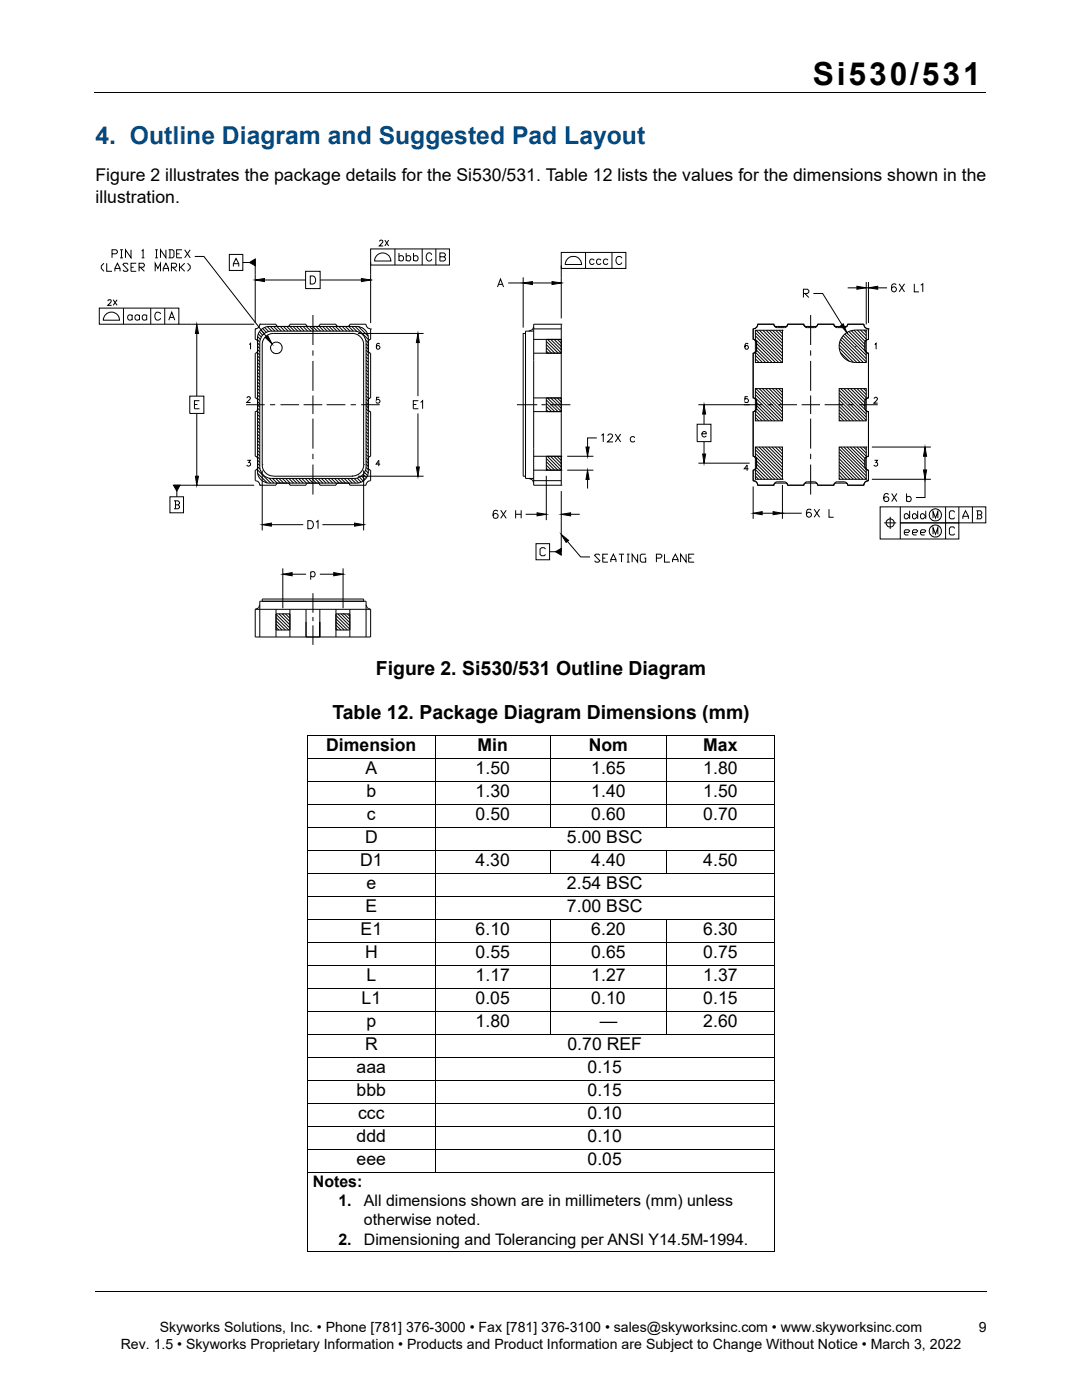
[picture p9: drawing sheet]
<svg xmlns="http://www.w3.org/2000/svg" width="216mm" height="279mm" viewBox="0 0 216 279" stroke-linecap="round" stroke-linejoin="round" font-family="sans-serif">
<g fill="none" stroke="#000" stroke-width=".2">
<path d="M18.8 18.4h177.8M20.7 52.5l-.5 .6v.5l.5 .5M21.3 52.5v1.6h1.1M22.4 50.7h.8l.2-.3v-.3l-.2-.3h-.8v1.7M22.6 59.8l.8 1.1M22.9 54.1v-.5l.5-1.1 .6 1.1v.5M22.9 53.6h1.1M23.4 59.8l-.8 1.1M24 49.8h.5M24 51.5h.5M24.2 49.8v1.7M25.6 52.8l-.3-.3h-.5l-.3 .3 1.1 1.1-.3 .2h-.5l-.3-.2"/>
<path d="M26.1 53.3h.6M26.1 49.8v1.7l-1.1-1.7v1.7M27.2 52.5h-1.1v1.6h1.1M27.7 53.3h.9l.2-.2v-.3l-.2-.3h-.9v1.6M28 53.3l.8 .8M28.3 50.1l.3-.3v1.7M28.3 51.5h.5M31 54.1v-1.6l.5 1.1 .5-1.1v1.6M31 49.8h.5M31 51.5h.5M31.2 49.8v1.7M32.6 54.1v-.5l.5-1.1 .5 1.1v.5"/>
<path d="M32.6 53.6h1M33.1 49.8v1.7l-1.1-1.7v1.7M33.6 49.8h.8l.3 .3v1.1l-.3 .3h-.8M33.9 49.8v1.7M34.2 53.3h.8l.2-.2v-.3l-.2-.3h-.8v1.6M34.4 53.3l.8 .8M35.2 50.7h.6M35.8 52.5v1.6M36 53.3l.9 .8M36.3 49.8h-1.1v1.7h1.1M36.9 49.8l1.1 1.7M36.9 52.5l-.9 .8h-.2"/>
<path d="M37.4 52.5l.6 .6v.5l-.6 .5M38 49.8l-1.1 1.7M38.9 51.2h1.8l12.5 16M45.8 50.8h2.7v3.2h-2.7zM46.6 53.2v-.6l.5-1 .5 1v.6M46.6 52.6h1M48.5 52.4h1.3M49.8 52.4l1.1-.7v1.3zM50.9 51.7v12.8M50.9 55.9l1.9-.3v.6zM52.8 55.9h8.2M61 54.1h2.9v3.5h-2.9z"/>
<path d="M61.9 55.1h.5a.87 .87 0 0 1 .6 .8 .87 .87 0 0 1-.6 .8h-.5zM63.9 55.9h8.2M72.1 55.6l1.9 .3-1.9 .3zM74 52.3v12.2M74 49.7h15.7v3.2h-15.7zM74 55.9h.1M75.2 51a1.62 1.62 0 0 1 1.8-.4 1.62 1.62 0 0 1 1 1.5h-3.2v-.6zM75.7 48.2l.2-.3h.3l.2 .4-.7 .8h.8M76.8 47.9l.8 1.2M77.6 47.9l-.8 1.2M78.8 49.7v3.2M79.6 51.2l.5-.2a.55 .55 0 0 1 .4 .6 .55 .55 0 0 1-.4 .5l-.5-.2"/>
<path d="M79.6 50.5v1.6M81 51.2l.6-.2a.57 .57 0 0 1 .4 .6 .57 .57 0 0 1-.4 .5l-.6-.2M81 50.5v1.6M82.5 51.2l.5-.2a.56 .56 0 0 1 .4 .6 .56 .56 0 0 1-.4 .5l-.5-.2M82.5 50.5v1.6M84.2 49.7v3.2M86.2 50.8a.58 .58 0 0 0-.7-.3 .58 .58 0 0 0-.5 .6 .71 .71 0 0 0 .2 .8 .71 .71 0 0 0 .8 .1l.2-.3M87 49.7v3.2M88.5 51.2l.4 .4-.1 .3-.3 .2h-.7v-1.6h.7l.3 .1v.5l-1 .1M99.3 57.3l.6-1.6 .6 1.6M99.5 56.7h.7M101.4 56.5h3"/>
<path d="M104.4 55.4v10M104.4 56.5l1.8-.3v.6zM106.2 56.5h4M110.2 56.2l1.8 .3-1.8 .3zM112 50.4h12.9v3.2h-12.9zM112 53v10.5M112 56.5h.1M113.2 51.7l.6-.4a1.63 1.63 0 0 1 1.7 .3l.4 .5 .1 .7h-3.2l.1-.7zM116.8 50.4v3.2M118.6 51.9l-.6-.2a.58 .58 0 0 0-.3 .5 .58 .58 0 0 0 .3 .6l.6-.3M119.9 51.9l-.5-.2a.57 .57 0 0 0-.4 .5 .57 .57 0 0 0 .4 .6l.5-.3M121.3 51.9l-.5-.2a.57 .57 0 0 0-.4 .5 .57 .57 0 0 0 .4 .6l.5-.3"/>
<path d="M122.1 50.4v3.2M124.1 51.5a.61 .61 0 0 0-.7-.3 .61 .61 0 0 0-.5 .6 .74 .74 0 0 0 .2 .7 .74 .74 0 0 0 .7 .2l.3-.3M160.3 58.6h.8l.3-.3v-.3l-.3-.3h-.8v1.7M160.6 58.6l.8 .8M162.3 58.6h1.8l3.9 6.2M169.1 57.4h1.9M171 57.1l1.8 .3-1.8 .3zM172.8 56.3v8.4M173.3 57.4h.1M173.3 56.3v8.2M173.3 57.4l1.8-.3v.6zM175.1 57.4h1.9"/>
<path d="M178.8 56.8l-.1-.1a.55 .55 0 0 0-.8 .2 1 1 0 0 0 .5 1.4 .5 .5 0 0 0 .5-.5 .5 .5 0 0 0-.5-.5 .5 .5 0 0 0-.5 .4M179.4 56.6l1.1 1.7M180.5 56.6l-1.1 1.7M182.4 56.6v1.7h1M183.7 56.9l.4-.3v1.7M19.8 61.5h15.9v3.2h-15.9zM21 62.9a1.6 1.6 0 0 1 1.8-.5 1.6 1.6 0 0 1 1 1.5h-3.2zM21.5 60.1l.2-.3 .4 .1v.4l-.6 .6h.8M24.6 61.5v3.2M26.4 63.1l-.5-.3a.56 .56 0 0 0-.4 .6 .56 .56 0 0 0 .4 .5l.5-.2M26.4 62.8v1.1M27.8 63.1l-.5-.3a.56 .56 0 0 0-.4 .6 .56 .56 0 0 0 .4 .5l.5-.2"/>
<path d="M27.8 62.8v1.1M29.3 63.1l-.5-.3a.57 .57 0 0 0-.4 .6 .57 .57 0 0 0 .4 .5l.5-.2M29.3 62.8v1.1M30.1 61.5v3.2M32.1 62.7l-.6-.4a.84 .84 0 0 0-.6 .8 .84 .84 0 0 0 .6 .8l.6-.4M32.9 61.5v3.2M33.7 63.9l.6-1.6 .6 1.6M33.9 63.4h.8M35.7 64.7h15M37.9 79.1h2.8v3.4h-2.8zM39.3 64.7l.3 1.8h-.6zM39.3 66.5v12.6"/>
<path d="M39.8 80h-1v1.6h1M49.3 79.5l.1-.3h.3l.3 .3-.8 .8h.8M49.7 68.8l.3-.3v1.2M50.9 65.6v2.1l.2 .1 .3 .3v2l-.1 .2-.4 .2v8.9l.3 .1 .2 .3v1.9l-.2 .4h-.3v9l.3 .1 .2 .3v1.9l-.5 .4v2.1l.7 .3 .2 .6M50.9 65.6h.1M51.4 67.2l.6 .5M51.4 67.8l.4 .5M51.4 68.5l.4 .4M51.4 69.1l.4 .5M51.4 69.8l.4 .4M51.4 70.4l.4 .5M51.4 71.1l.4 .4"/>
<path d="M51.4 71.7l.4 .5M51.4 72.3l.4 .5M51.4 73l.4 .5M51.4 73.7l.4 .4M51.4 74.3l.4 .5M51.4 75l.4 .4M51.4 75.6l.4 .5M51.4 76.2l.4 .5M51.4 76.9l.4 .5M51.4 77.6l.4 .4M51.4 78.2l.4 .5M51.4 78.8l.4 .5"/>
<path d="M51.4 79.5l.4 .5M51.5 66.6l.6 .6M51.8 66.2l.6 .7M51.8 64.7l-.2 .7-.7 .2M51.8 64.7h3.3l.1 .3 .3 .2h2l.3-.5h3.3v.3l.4 .2h2l.3-.5h3.2l.2 .4 .3 .1h2l.3-.5h3.2l.3 .7 .7 .2M51.8 64.7h.1M52 65.9l.7 .6M52.1 65.8a2.34 2.34 0 0 1 1.6-.6h17.5a2.35 2.35 0 0 1 2.3 2.2v26.7a2.34 2.34 0 0 1-2.3 2.3h-17.5a2.32 2.32 0 0 1-2.3-2.3v-26.7a2.1 2.1 0 0 1 .7-1.6zM52.4 65.6l.7 .7M52.5 66.7a2.38 2.38 0 0 1 1.6-.6h16.6a2.31 2.31 0 0 1 2.3 2.3v24.8a2.33 2.33 0 0 1-2.3 2.3h-16.6a2.33 2.33 0 0 1-2.3-2.3v-24.8a2.44 2.44 0 0 1 .7-1.7zM52.8 65.4l.8 .8M52.9 67.4l.5-.4 .9 1.6z"/>
<path d="M53.3 65.2l.9 .9M53.9 65.2l1 .9M54.6 65.2l.9 .9M55.2 65.2l1 .9M55.9 65.2l.9 .9M56.6 65.2l.9 .9M57.2 65.2l.9 .9M57.8 65.2l1 .9M58.5 65.2l.9 .9M59.1 65.2l1 .9M59.8 65.2l.9 .9M60.5 65.2l.9 .9"/>
<path d="M61.1 65.2l.9 .9M61.8 65.2l.9 .9M62.4 65.2l.9 .9M62.4 62.9v6M62.4 69.9v1.1M62.4 72v6M62.4 78.9v3.7M63.1 65.2l.9 .9M63.7 65.2l.9 .9M64.4 65.2l.9 .9M65 65.2l1 .9M65.7 65.2l.9 .9"/>
<path d="M66.3 65.2l.9 .9M67 65.2l.9 .9M67.6 65.2l.9 .9M68.3 65.2l.9 .9M68.9 65.2l.9 .9M69.6 65.2l.9 .9M70.2 65.2l1 .9M70.3 66.5h-15.7a2.25 2.25 0 0 0-2.3 2.4v23.8M70.3 66.5a2.26 2.26 0 0 1 2.3 2.4v23.8M70.3 66.5h.1M70.9 65.2l2.6 2.6M71.4 66.5h13.1"/>
<path d="M71.5 65.2l1.9 1.9M73 67.9l.5 .5M73 68.6l.5 .4M73 69.3l.5 .4M73 69.9l.5 .5M73 70.6l.5 .4M73 71.2l.5 .5M73 71.9l.5 .4M73 72.5l.5 .4M73 73.2l.5 .4M73 73.8l.5 .5M73 74.5l.5 .4"/>
<path d="M73 75.1l.5 .5M73 75.8l.5 .4M73 76.4l.5 .4M73 77l.5 .5M73 77.7l.5 .5M73 78.4l.5 .4M73 79l.5 .5M73 79.7l.5 .4M74 65.6v2.1l-.4 .1-.1 .4v1.9l.1 .3 .4 .1v8.9l-.5 .3v2a.4 .4 0 0 0 .5 .4v9l-.4 .1-.1 .3v2.1l.5 .2v2.1l-.7 .3-.3 .6h-3.2l-.1-.3-.4-.1h-1.9l-.2 .1-.2 .3h-3.2l-.2-.3-.2-.1h-1.9l-.4 .2v.2h-3.3l-.2-.3-.2-.1h-2l-.2 .1-.1 .3h-3.3M74 65.6h.1M75.7 79.3h-.6v.5a.41 .41 0 0 1 .6 0 .41 .41 0 0 1 0 .6 .41 .41 0 0 1-.6-.1M75.7 68.7l-.2-.2a.63 .63 0 0 0-.4 .6 .63 .63 0 0 0 .4 .6 .36 .36 0 0 0 .3-.3 .36 .36 0 0 0-.3-.4 .36 .36 0 0 0-.4 .3"/>
<path d="M83.4 68.4v10.7M83.4 66.5l.3 1.9h-.6zM83.5 80h-1v1.6h1M104.4 66.5h.1M104.9 66.5h-.5v28.5h.5M106.5 65.2l-.3 .6-.7 .3M106.5 66.1h-1.6v29.4h1.6M106.5 79.4h5.5M106.5 67.7h5.5M106.5 65.6h5.5M109 79.4v2.7M109 79.8l2.4 2.3"/>
<path d="M109 68.8l1.7 1.7M109 68.1l2.4 2.4M109 69.4l1.1 1.1M109 67.7v2.8M109 70.1l.4 .4M109.2 79.4l2.8 2.7h-5.5M109.3 67.7l2.7 2.8h-5.5M109.9 79.4l2.1 2.1M109.9 67.7l2.1 2.1M110.6 79.4l1.4 1.5M110.6 67.7l1.4 1.5M111.2 79.4l.8 .8"/>
<path d="M111.2 67.7l.8 .8M111.8 79.4l.2 .2M111.9 67.7l.1 .1M112 64.7h-5.5v32.1h5.5M112 64.7v32.1M112 64.7h.1M149.2 79.2h-.5l-.1 .5a.41 .41 0 0 1 .6 0 .41 .41 0 0 1 0 .6 .41 .41 0 0 1-.6-.2M149.3 68.7l-.2-.2a.62 .62 0 0 0-.5 .6 .62 .62 0 0 0 .4 .6 .36 .36 0 0 0 .3-.4 .36 .36 0 0 0-.3-.3 .36 .36 0 0 0-.4 .3M150.7 67.7l4.7 4.6M150.7 67l5.3 5.3M150.7 71.6l.8 .7M150.7 78.1l5.4 5.4"/>
<path d="M150.7 66.4l5.4 5.4M150.7 72.3h.1M150.7 70.9l1.4 1.4M150.7 78.8l5.3 5.2M150.7 79.4l4.7 4.6M150.7 65.9h5.4v6.4h-5.4v-2l.3-.4v-1.6l-.3-.4zM150.8 70.3l2 2M150.8 77.6l5.3 5.2M150.9 65.9l5.2 5.2M151 69.3l3.1 3M151 68.6l3.7 3.7M151 69.9l2.4 2.4"/>
<path d="M151.2 64.7h3.2l.3 .5h2.1l.4-.5h3.2v.2l.3 .3h2.2l.3-.5h3.2l.3 .5h2.1l.3-.2v-.3l3.3 .1a.94 .94 0 0 0 .9 .8v2.1l-.2 .1-.3 .3v2.1l.3 .3h.2v8.9l-.5 .3v2l.2 .4h.3v9l-.5 .3v2.1l.5 .3v2.1a.92 .92 0 0 0-.9 .9h-3.3v-.2l-.4-.2h-1.9l-.4 .2v.2h-3.2l-.4-.4h-2l-.3 .1-.1 .3h-3.2l-.1-.3-.3-.1h-2l-.3 .2-.1 .2h-3.2l-.2-.5-.3-.3-.4-.1v-2.1l.4-.3v-2.1l-.4-.3v-9l.4-.2v-2a.4 .4 0 0 0-.4-.5v-8.9l.4-.3v-2.1l-.4-.4v-2.1l.7-.3zM151.5 77.6l4.6 4.6M151.5 65.9l4.6 4.6M152.1 77.6l4 3.9M152.2 65.9l3.9 3.9M152.8 77.6l3.3 3.3M152.9 65.9l3.2 3.3M153.5 77.6l2.6 2.6M153.5 65.9l2.6 2.6M154.1 77.6l2 2M154.1 65.9l2 2M154.7 77.6l1.4 1.3"/>
<path d="M154.8 65.9l1.3 1.3M155.4 77.6l.7 .7M155.4 65.9l.7 .7M156 77.6h.1M156.1 65.9h.1M161.8 62.9v6M161.8 69.9v1.1M161.8 72v6M161.8 78.9v3.7M167.4 78.5l5.4 5.4M167.4 77.9l5.4 5.4M167.4 79.2l4.9 4.8"/>
<path d="M167.4 79.8l4.2 4.2M167.4 69.4l2.9 2.9M167.4 68.8l3.6 3.5M167.6 68.2l4 4.1M167.7 70.3l1.8 1.8M167.7 67.8l4.6 4.5M167.8 77.6l5 5M167.8 65l.5-.4 .7 1.8zM168 67.4l4.8 4.8M168.3 67l4.5 4.6M168.4 77.6l4.3 4.2M168.6 66.7l4.2 4.2"/>
<path d="M168.6 66.7a3.4 3.4 0 0 1 2.1-.8h2.1v2l-.2 .4v1.6l.2 .4v2h-2.1a3.2 3.2 0 0 1-3.1-2.1 3.2 3.2 0 0 1 1-3.5zM168.9 66.4l3.8 3.7M169 66.4h.1M169.1 77.6l3.5 3.5M169.4 66.2l3.2 3.2M169.7 77.6l2.9 2.8M169.9 66l2.7 2.7M170.4 77.6l2.2 2.2M170.4 65.9l2.2 2.3M170.7 69.1h.1M171 77.6l1.8 1.8M171.1 65.9l1.7 1.8"/>
<path d="M171.7 77.6l1.1 1.1M171.7 65.9l1.1 1.1M172.3 77.6l.5 .4M172.4 65.9l.4 .5M172.4 64.7v.1a.94 .94 0 0 0 .9 .8M172.4 64.7h-3.3a.69 .69 0 0 1-.7 .7h-1.3a.64 .64 0 0 1-.7-.7h-3.2l-.5 .7h-1.7l-.5-.3-.1-.4h-3.2l-.1 .4-.4 .3h-1.7l-.5-.3-.1-.4h-3.2l-.2 .6-.7 .3v2.1l.3 .1 .4 .5v1.6l-.4 .5-.3 .1v8.9l.4 .1 .3 .6M172.8 65.9h.1M173.3 65.6h.1M173.3 65.6v2.1l-.5 .3-.2 .4v1.7l.4 .3 .3 .1v8.9l-.5 .2-.2 .5M174.4 79.6l.2-.3h.3l.2 .4-.7 .8h.7M174.5 68.8l.3-.3v1.2M33.9 99.1h2.7v3.2h-2.7z"/>
<path d="M34.6 96.8h1.3l-.6 1.2zM34.7 96.8h16M34.7 99.9h.8l.3 .3v.3l-.3 .3M35 99.9v1.6M35.3 98v1.1M38.8 80.7h.6M39 95h.6l-.3 1.8zM39.3 96.8h.1M39.3 82.5v12.5M49.1 80.8h3.7M49.3 91.9h.7l-.4 .4a.39 .39 0 0 1 .3 .6 .39 .39 0 0 1-.7-.1M51.4 80.1l.4 .5"/>
<path d="M51.4 80.8l.4 .5M51.4 81.5l.4 .4M51.4 82.1l.4 .4M51.4 82.7l.4 .5M51.4 83.4l.4 .5M51.4 84l.4 .5M51.4 84.7l.4 .5M51.4 85.4l.4 .4M51.4 86l.4 .4M51.4 86.6l.4 .5M51.4 87.3l.4 .5M51.4 87.9l.4 .5"/>
<path d="M51.4 88.6l.4 .4M51.4 89.3l.4 .4M51.4 89.9l.4 .4M51.4 90.5l.4 .5M51.4 91.2l.4 .5M51.4 91.8l.4 .5M51.4 92.5l.4 .4M51.4 93.2l.5 .4M51.4 93.8l2.6 2.6M51.4 94.5l1.9 1.9M51.8 96.8h.1M52.3 92.7a2.29 2.29 0 0 0 2.3 2.3h15.7"/>
<path d="M52.3 93.9v12M52.3 92.7h.1M53.7 95.4l1 1M53.9 80.8h1M54.4 95.5l.9 .9M55 95.5l1 .9M55.7 95.5l.9 .9M56 80.8h3.7M56.3 95.5l.9 .9M57 95.5l.9 .9M57.6 95.5l1 .9M58.3 95.5l.9 .9"/>
<path d="M58.9 95.5l1 .9M59.6 95.5l.9 .9M60.2 95.5l1 .9M60.6 80.8h3.7M60.9 95.5l.9 .9M61.6 95.5l.9 .9M62.2 95.5l.9 .9M62.4 83.5v6M62.4 90.6v1M62.4 92.7v6M62.8 95.5l1 .9M63.5 95.5l.9 .9"/>
<path d="M64.1 95.5l1 .9M64.8 95.5l.9 .9M65.2 80.8h3.7M65.5 95.5l.9 .9M66.1 95.5l.9 .9M66.8 95.5l.9 .9M67.4 95.5l.9 .9M68.1 95.5l.9 .9M68.7 95.5l.9 .9M69.4 95.5l.9 .9M70 80.8h1M70 95.5l1 .9"/>
<path d="M70.3 95h.1M70.7 95.5l.8 .9M71.3 95.4l.8 .8M71.4 95h13.1M71.8 95.2l.7 .8M72.1 80.8h3.7M72.2 95l.6 .7M72.5 94.7l.6 .7M72.6 92.7a2.37 2.37 0 0 1-2.3 2.3M72.6 93.9v12M72.6 92.7h.1M72.7 94.3l.7 .6"/>
<path d="M72.9 93.8l.6 .6M73 80.3l.5 .5M73 80.9l.5 .5M73 81.6l.5 .5M73 82.3l.5 .4M73 82.9l.5 .5M73 83.5l.5 .5M73 84.2l.5 .5M73 84.8l.5 .5M73 85.5l.5 .5M73 86.2l.5 .4M73 86.8l.5 .4"/>
<path d="M73 87.4l.5 .5M73 88.1l.5 .5M73 88.7l.5 .5M73 89.4l.5 .5M73 90.1l.5 .4M73 90.7l.5 .4M73 91.3l.5 .5M73 92l.5 .5M73 92.6l.5 .5M73 93.3l.5 .4M75.9 92.6h-.8l.5-.7v1.1M82.5 80.7h.6"/>
<path d="M83.1 93.2h.6l-.3 1.8zM83.4 95h.1M83.4 82.5v10.7M83.9 80.3l.4-.3v1.6M103.1 80.8h4.1M105.5 95.5l.7 .2 .3 .6M106.5 95.9h5.5M106.5 93.8h5.5M106.5 91.1h5.5M108.1 80.8h.8M109 81.8l.4 .3M109 80.5l1.7 1.6"/>
<path d="M109 91.1v2.7h3M109 81.1l1.1 1M109 91.5l2.3 2.3M109 92.1l1.7 1.7M109 92.8l1 1M109 93.5l.4 .3M109 93.8h.1M109 95v8.8M109.2 91.1l2.8 2.7M109.7 80.8h4.1M109.9 91.1l2.1 2.1M110.5 91.1l1.5 1.4"/>
<path d="M111.1 91.1l.9 .8M111.8 91.1l.2 .2M112 96.8h.1M112 98v12.1M112 93.8h.1M112 91.1h.1M113.2 93.8h5.2M113.2 91.1h5.2M116.9 89.2h.7l-.4 1.9zM117.2 95.7v1.8M117.2 93.8l.4 1.9h-.7zM117.2 91.1h.1"/>
<path d="M119.1 87.4h-1.9v1.8M120 86.9l.4-.3v1.6M121.3 87l.3-.4 .5 .1 .1 .2-.2 .5-.8 .8h1.1M122.8 86.6l1 1.6M123.8 86.6l-1 1.6M126.7 87.4l-.5-.3a.57 .57 0 0 0-.4 .6 .57 .57 0 0 0 .4 .5l.4-.1 .1-.1M139.1 84.7h2.8v3.4h-2.8zM139.4 80.8h12.7M139.4 92.4h10.2M140 86.6h.9a.49 .49 0 0 0-.7-.4 .49 .49 0 0 0-.1 .8 .45 .45 0 0 0 .4 .2 .45 .45 0 0 0 .4-.2M140.2 90.6h.6l-.3 1.8zM140.5 80.8h.1"/>
<path d="M140.5 80.8l.3 1.8h-.6zM140.5 82.6v2.1M140.5 88.1v2.5M149.4 93.6h-.9l.6-.8v1.2M150.3 95.9h.1M150.3 97.1v6.4M150.7 82l2 2M150.7 90.5l5.2 5.2M150.7 83.3l.7 .7M150.7 89.8l5.4 5.4M150.7 91.1l4.6 4.6M150.7 83.9l.1 .1"/>
<path d="M150.7 82.7l1.4 1.3M150.7 93.7l2 2M150.7 92.4h.1M150.7 80.8h.1M150.7 94.4l1.3 1.3M150.7 95l.7 .7M150.8 89.2l5.3 5.3M150.9 93.3l2.4 2.4M151 80.3l3.7 3.7M151 80.9l3 3.1M151 81.6l2.4 2.4M151 92l3.6 3.7"/>
<path d="M151 81.5v.1a.64 .64 0 0 1-.7 .5v9l.4 .2 .3 .4M151 93.2l-.3 .5-.4 .1v2.1M151 92.6l3 3.1M151 81.5l-.3 .5M151 91.7l-.3-.5v-2h5.4v6.5h-5.4v-2.1l.3-.5M151 80.1l-.3-.5v-2h5.4v6.4h-5.4v-2M151 80.1v1.4M151 91.7v1.5M151.4 89.2l4.7 4.7M152.1 89.2l4 4M152.7 89.2l3.4 3.4M153.2 80.8h1.1"/>
<path d="M153.4 89.2l2.7 2.7M154 89.2l2.1 2.1M154.7 89.2l1.4 1.4M155.3 80.8h3.7M155.4 89.2l.7 .8M156 89.2l.1 .1M156.1 95.7h.1M156.1 96.8v6.7M160 80.8h3.6M161.8 83.5v6M161.8 90.6v1M161.8 92.7v6"/>
<path d="M164.5 80.8h3.8M167.4 83.8l.3 .2M167.4 94.1l1.5 1.6M167.4 91.5l4.2 4.2M167.4 83.1l1 .9M167.4 90.2l5.4 5.4M167.4 89.6l5.4 5.4M167.4 81.8l2.3 2.2M167.4 94.8l.9 .9M167.4 80.5l3.5 3.5M167.4 93.5l2.2 2.2M167.4 92.2l3.5 3.5"/>
<path d="M167.4 82.4l1.6 1.6M167.4 90.9l4.8 4.8M167.4 81.1l2.9 2.9M167.4 95.4l.2 .3M167.4 92.8l2.9 2.9M167.7 89.2l5.1 5.1M168.4 89.2l4.4 4.5M169 89.2l3.6 3.6M169.3 80.8h1M169.7 89.2l2.9 2.9M170.3 89.2l2.3 2.3M171 89.2l1.8 1.9"/>
<path d="M171.4 80.8h3.7M171.6 89.2l1.2 1.2M172.3 89.2l.5 .5M172.6 91.7l.2-.5v-2h-5.4v6.5h5.4v-2.1l-.2-.5M172.6 80.1l.2-.5v-2h-5.4v6.4h5.4v-2l-.2-.5M172.6 93.2l.2 .4 .5 .2v2.1a.92 .92 0 0 0-.9 .9h-3.3v-.3l-.5-.3h-1.6l-.5 .3-.1 .3h-3.2a.83 .83 0 0 0-.7-.6h-1.4a.77 .77 0 0 0-.7 .6h-3.2l-.1-.4-.5-.2h-1.8l-.3 .2-.1 .4h-3.2l-.1-.3-.3-.4-.5-.2M172.6 81.5l.2 .4 .5 .2-.1 9a.58 .58 0 0 0-.6 .5v.1M172.6 80.1v1.4M172.6 91.7v1.5M172.8 89.2h.1M172.8 95.7h.1M174 89.2h11.7"/>
<path d="M174 95.7h11.7M174.5 91.9h.6l-.3 .4h.1a.4 .4 0 0 1 .1 .7 .4 .4 0 0 1-.6-.2M177.3 98.7a.43 .43 0 0 0-.7-.1 .88 .88 0 0 0 .3 1.5 .5 .5 0 0 0 .4-.5 .5 .5 0 0 0-.5-.5 .5 .5 0 0 0-.5 .5M177.9 98.5l1.1 1.6M179 98.5l-1.1 1.6M180.9 99.3l.5-.2a.55 .55 0 0 1 .4 .5 .55 .55 0 0 1-.4 .5l-.5-.2M180.9 98.5v1.6M184.3 93.8h.6l-.3 1.9zM184.6 95.7v3.6h-1.8M184.6 91.1v2.7M184.6 89.2l.3 1.9h-.6zM184.6 95.7h.1"/>
<path d="M35 100.8h.5l.3 .2v.3l-.3 .2h-.8M52.3 104.7l1.8-.3v.6zM54.1 104.7h6.4M56.4 113.4v8M56.4 114.6l1.9-.3v.6zM58.3 114.6h2.8M61.4 103.9h.6a.86 .86 0 0 1 .5 .8 .86 .86 0 0 1-.5 .8h-.6zM62 114.3l.5-.2a.55 .55 0 0 1 .4 .5 .55 .55 0 0 1-.4 .5l-.5-.2M62 114.1v1.6M62.4 118.4v3.9M63.1 104.2l.4-.3v1.6M63.8 114.6h2.8"/>
<path d="M64.3 104.7h6.4M66.6 114.3l1.9 .3-1.9 .3zM68.5 113.4v8M68.5 114.6h.1M70.7 104.4l1.9 .3-1.9 .3zM72.6 120v-.5h-20.3v.5M72.6 104.7h.1M99.3 102.1a.46 .46 0 0 0-.4-.3 .46 .46 0 0 0-.4 .4 .93 .93 0 0 0 .3 1.2 .5 .5 0 0 0 .6-.4 .5 .5 0 0 0-.5-.6 .5 .5 0 0 0-.5 .5M99.9 101.8l1.1 1.6M101 101.8l-1.1 1.6M102.9 102.6h1.1M102.9 101.8v1.6"/>
<path d="M104 101.8v1.6M104.9 102.6h2.3M107 108.5h2.7v3.2h-2.7zM107.2 102.3l1.8 .3-1.8 .4zM108.9 109.6l-.3-.3h-.5l-.3 .3v1.1l.3 .2h.5l.3-.2M109.7 110.1h1.1M110.8 110.1l1.2-.6v1.3zM112 102.6h.1M112 102.6l1.9-.3v.7zM112 106.7l1.5 1.1-.5 .4zM113.2 108l2.7 3.1h1.8M113.9 102.6h1.8"/>
<path d="M119.7 110.8l-.3-.2h-.5l-.3 .2 1.1 1.1-.3 .3h-.5l-.3-.3M120.3 111.4h.5M121.3 110.6h-1v1.6h1M121.9 112.2v-.5l.5-1.1 .5 1.1v.5M121.9 111.7h1M123.5 110.6h1M124 110.6v1.6M125.1 112.2h.5M125.1 110.6h.5M125.3 110.6v1.6M127.2 110.6v1.6l-1.1-1.6v1.6M128.8 110.6h-.8l-.2 .2v1.1l.2 .3h.8v-.8h-.2"/>
<path d="M131 111.4h.8l.3-.3v-.3l-.3-.2h-.8v1.6M132.6 110.6v1.6h1.1M134.2 112.2v-.5l.6-1.1 .5 1.1v.5M134.2 111.7h1.1M136.9 110.6v1.6l-1.1-1.6v1.6M137.4 111.4h.6M138.5 110.6h-1.1v1.6h1.1M150.3 102.4l1.8-.3v.6zM152.1 102.4h2.2M154.3 102.1l1.8 .3-1.8 .3zM156.1 102.4h.1M156.1 102.4h3.9"/>
<path d="M161.8 101.8v-.1a.56 .56 0 0 0-.8 .2 .96 .96 0 0 0 .4 1.3 .5 .5 0 0 0 .5-.4 .5 .5 0 0 0-.4-.6 .5 .5 0 0 0-.6 .5M162.5 101.6l1 1.6M163.5 101.6l-1 1.6M165.4 101.6v1.6h.9M176.4 104.4h2.4M177.6 103.1v2.5M179.6 101.2v3.2h11.7v3.2h-15.7v-6.4h21.1v3.2h-17.1v3.2M180.4 102.7l.3-.2h.3l.5 .5-.5 .5h-.3l-.3-.2zM180.4 106.3h.9l.2-.3-.2-.3h-.6l-.3 .3v.5l.3 .3h.6M181.5 101.9v1.6M182.1 102.7l.2-.2h.3l.5 .5-.5 .5h-.3l-.2-.2zM182.1 106.3h.8l.2-.3-.2-.3h-.6l-.2 .3v.5l.2 .3h.6"/>
<path d="M183.1 101.9v1.6M183.7 102.7l.2-.2h.3l.5 .5-.5 .5h-.3l-.2-.2zM183.7 106.3h.8l.2-.3-.2-.3h-.6l-.2 .3v.5l.2 .3h.6M184.7 101.9v1.6M186.2 103.4v-1.3l.5 1.3 .4-1.3v1.3M186.2 106.6v-1.3l.5 1.3 .4-1.3v1.3M188.7 101.2v6.4M190.5 102.2l-.3-.3h-.5l-.3 .3v1.1l.3 .2h.5l.3-.2M190.5 105.5l-.3-.3h-.5l-.3 .3v1l.3 .3h.5l.3-.3M191.3 101.2v3.2M192.1 103.5v-.5l.6-1.1 .5 1.1v.5M192.1 103h1.1"/>
<path d="M194 101.2v3.2M194.8 101.9h.8l.3 .3v.3l-.3 .2M195.1 102.7h.5l.3 .3v.3l-.3 .2h-.8M195.1 101.9v1.6M50.9 121.6h23.1v5.5h-23.1zM51.8 120.7l-.2 .5-.7 .4M55.1 121.6v5.5M55.1 122.5h2.7M55.1 125.7h2.7M55.1 122.6l2.7 2.7M55.1 123.2l2.5 2.5M55.1 123.9l1.9 1.8"/>
<path d="M55.1 124.5l1.2 1.2M55.1 125.2l.5 .5M55.7 122.5l2.1 2.2M56.3 122.5l1.5 1.5M56.4 122.5h.1M57 122.5l.8 .9M57.6 122.5l.2 .2M57.8 121.6v5.5M61.1 121.6v5.5M62.4 123.1v.9M62.4 124.8v3.9M63.8 121.6v5.5v-3"/>
<path d="M67 122.5h2.8M67 125.7h2.8M67 122.8l2.8 2.8M67 123.5l2.3 2.2M67 124.1l1.7 1.6M67 124.8l1 .9M67 125.4l.4 .3M67 121.6v5.5M67.4 122.5l2.4 2.4M68.1 122.5l1.7 1.8M68.5 122.5h.1M68.7 122.5l1.1 1.1"/>
<path d="M69.3 122.5l.5 .5M69.8 121.6v5.5M73 127.1v-7.1h-21.2v7.1M73 120.7l.2 .5 .7 .4M61.3 146.9h93.3M61.3 151.4h93.3M61.3 156h93.3M61.4 146.9v102.9M86.8 146.7v87.4M109.8 146.7v18.6M133 146.7v18.6M154.5 146.9v102.9"/>
<path d="M61.3 160.6h93.3M61.3 165.2h93.3M61.3 169.8h93.3M61.3 174.4h93.3M61.3 178.9h93.3M109.8 169.7v4.8M133 169.7v4.8M61.3 183.5h93.3M61.3 188.1h93.3M61.3 192.7h93.3M61.3 197.3h93.3M109.8 183.5v23"/>
<path d="M133 183.5v23M61.3 201.9h93.3M61.3 206.5h93.3M61.3 211.1h93.3M61.3 215.6h93.3M61.3 220.2h93.3M61.3 224.8h93.3M61.3 229.4h93.3M61.3 234h93.3M19.1 257.8h177.8M61.3 249.9h93.3"/>
<circle cx="55.2" cy="69.4" r="1.17"/>
<circle cx="177.6" cy="104.3" r=".8"/>
<circle cx="186.7" cy="106" r="1.22"/>
<circle cx="186.7" cy="102.8" r="1.21"/>
</g>
<g fill="#000">
<path d="M49.8 52.4l1.1-.7v1.3zM50.9 55.9l1.9-.3v.6zM72.1 55.6l1.9 .3-1.9 .3zM104.4 56.5l1.8-.3v.6zM110.2 56.2l1.8 .3-1.8 .3zM171 57.1l1.8 .3-1.8 .3zM173.3 57.4l1.8-.3v.6zM39.3 64.7l.3 1.8h-.6zM52.9 67.4l.5-.4 .9 1.6zM83.4 66.5l.3 1.9h-.6zM167.8 65l.5-.4 .7 1.8zM34.6 96.8h1.3l-.6 1.2z"/>
<path d="M39 95h.6l-.3 1.8zM83.1 93.2h.6l-.3 1.8zM117.2 93.8l.4 1.9h-.7zM116.9 89.2h.7l-.4 1.9zM140.2 90.6h.6l-.3 1.8zM140.5 80.8l.3 1.8h-.6zM184.6 89.2l.3 1.9h-.6zM184.3 93.8h.6l-.3 1.9zM52.3 104.7l1.8-.3v.6zM56.4 114.6l1.9-.3v.6zM66.6 114.3l1.9 .3-1.9 .3zM70.7 104.4l1.9 .3-1.9 .3z"/>
<path d="M107.2 102.3l1.8 .3-1.8 .4zM110.8 110.1l1.2-.6v1.3zM112 106.7l1.5 1.1-.5 .4zM112 102.6l1.9-.3v.7zM150.3 102.4l1.8-.3v.6zM154.3 102.1l1.8 .3-1.8 .3z"/>
</g>
<text font-size="6.3" x="162.2" y="16.9">Si530/531</text>
<text font-size="4.9" fill="#004b85" x="19" y="28.7">4. Outline Diagram and Suggested Pad Layout</text>
<g font-size="3.9">
<text x="75" y="134.6">Figure 2. Si530/531 Outline Diagram</text>
<text x="66.3" y="143.4">Table 12. Package Diagram Dimensions (mm)</text>
</g>
<g font-size="3.5">
<text x="19" y="36.2">Figure 2 illustrates the package details for the Si530/531. Table 12 lists the values for the dimensions shown in the</text>
<text x="19" y="40.4">illustration.</text>
<text x="65.1" y="149.9">Dimension</text>
<text x="95.3" y="149.9">Min</text>
<text x="117.5" y="149.9">Nom</text>
<text x="140.3" y="149.9">Max</text>
<text x="72.9" y="154.5">A</text>
<text x="94.9" y="154.5">1.50</text>
<text x="118" y="154.5">1.65</text>
<text x="140.3" y="154.5">1.80</text>
<text x="73.1" y="159.1">b</text>
<text x="94.9" y="159.1">1.30</text>
<text x="118" y="159.1">1.40</text>
<text x="140.3" y="159.1">1.50</text>
<text x="73.2" y="163.7">c</text>
<text x="94.9" y="163.7">0.50</text>
<text x="118" y="163.7">0.60</text>
<text x="140.3" y="163.7">0.70</text>
<text x="71.8" y="172.8">D1</text>
<text x="72.8" y="168.3">D</text>
<text x="94.9" y="172.8">4.30</text>
<text x="113.1" y="168.3">5.00 BSC</text>
<text x="118" y="172.8">4.40</text>
<text x="140.3" y="172.8">4.50</text>
<text x="73.1" y="177.4">e</text>
<text x="113.1" y="177.4">2.54 BSC</text>
<text x="72.9" y="182">E</text>
<text x="113.1" y="182">7.00 BSC</text>
<text x="71.9" y="186.6">E1</text>
<text x="72.8" y="191.2">H</text>
<text x="94.9" y="191.2">0.55</text>
<text x="94.9" y="186.6">6.10</text>
<text x="118" y="191.2">0.65</text>
<text x="118" y="186.6">6.20</text>
<text x="140.3" y="191.2">0.75</text>
<text x="140.3" y="186.6">6.30</text>
<text x="73.1" y="195.8">L</text>
<text x="94.9" y="195.8">1.17</text>
<text x="118" y="195.8">1.27</text>
<text x="140.3" y="195.8">1.37</text>
<text x="72.1" y="200.3">L1</text>
<text x="94.9" y="200.3">0.05</text>
<text x="118" y="200.3">0.10</text>
<text x="140.3" y="200.3">0.15</text>
<text x="72.8" y="209.5">R</text>
<text x="73.1" y="204.9">p</text>
<text x="94.9" y="204.9">1.80</text>
<text x="113.2" y="209.5">0.70 REF</text>
<text x="119.7" y="204.9">—</text>
<text x="140.3" y="204.9">2.60</text>
<text x="71.2" y="214.1">aaa</text>
<text x="117.2" y="214.1">0.15</text>
<text x="71.2" y="218.7">bbb</text>
<text x="117.2" y="218.7">0.15</text>
<text x="71.2" y="227.9">ddd</text>
<text x="71.5" y="223.3">ccc</text>
<text x="117.2" y="227.9">0.10</text>
<text x="117.3" y="223.3">0.10</text>
<text x="71.2" y="232.5">eee</text>
<text x="117.2" y="232.5">0.05</text>
</g>
<g font-size="3.2">
<text x="62.4" y="236.8">Notes:</text>
<text x="67.5" y="240.7">1.</text>
<text x="72.6" y="240.7">All dimensions shown are in millimeters (mm) unless</text>
<text x="72.6" y="244.6">otherwise noted.</text>
<text x="67.5" y="248.5">2.</text>
<text x="72.6" y="248.5">Dimensioning and Tolerancing per ANSI Y14.5M-1994.</text>
</g>
<g font-size="2.8">
<text x="24.1" y="269.3">Rev. 1.5 • Skyworks Proprietary Information • Products and Product Information are Subject to Change Without Notice • March 3, 2022</text>
<text x="31.9" y="265.8">Skyworks Solutions, Inc. • Phone [781] 376-3000 • Fax [781] 376-3100 • sales@skyworksinc.com • www.skyworksinc.com</text>
<text x="195.3" y="265.8">9</text>
</g>
</svg>
